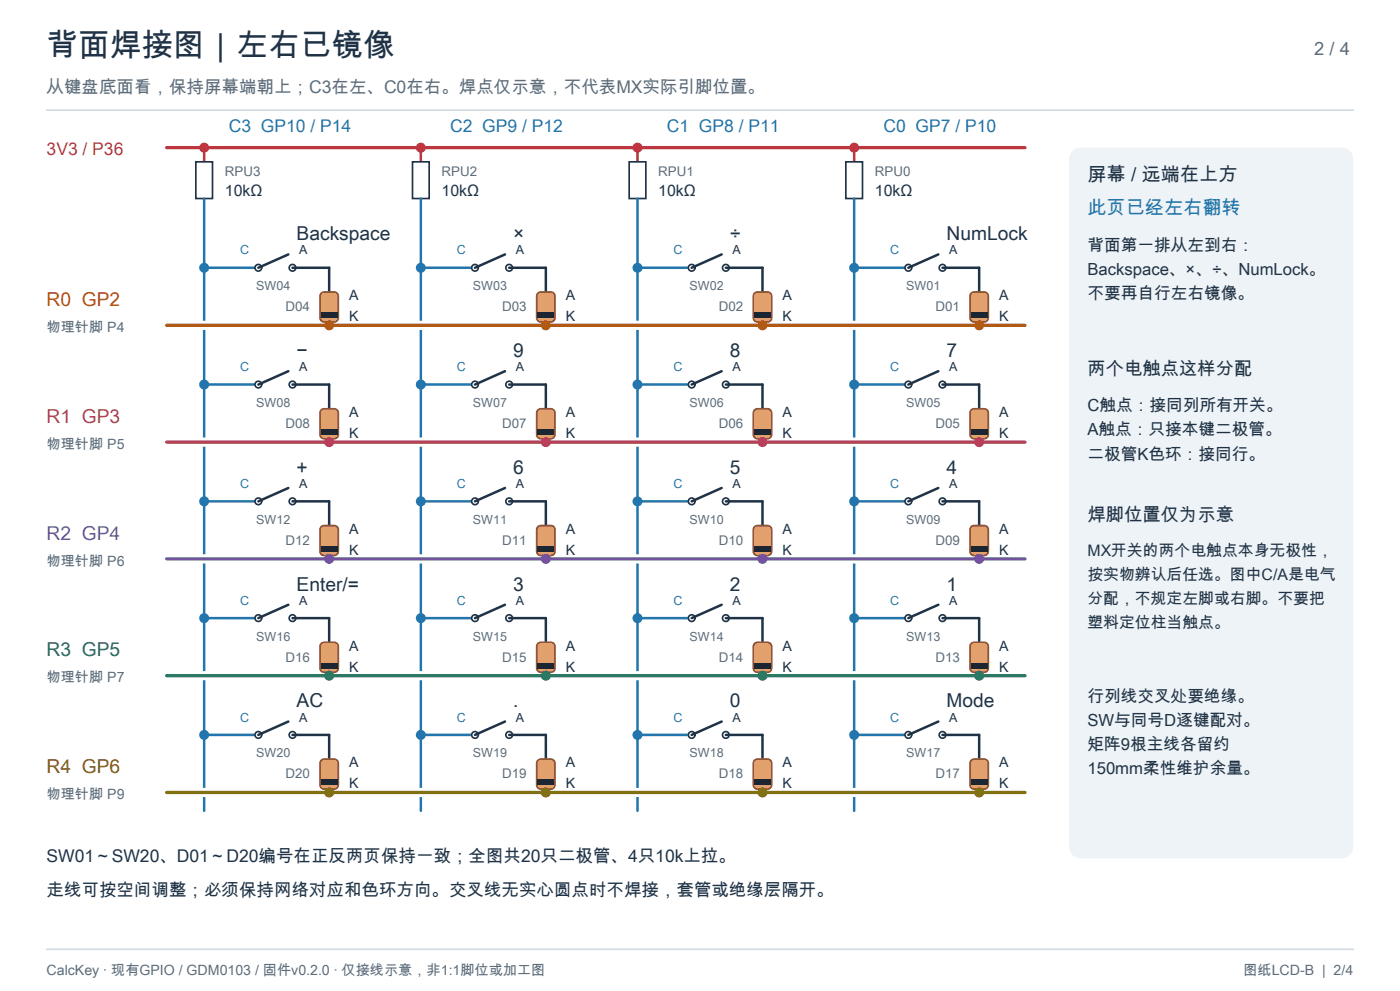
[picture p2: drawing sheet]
<svg xmlns="http://www.w3.org/2000/svg" width="420mm" height="297mm" viewBox="0 0 420 297" stroke-linecap="round" stroke-linejoin="round" font-family="sans-serif">
<path d="M14 33h392" fill="none" stroke="#cfdae3" stroke-width=".5"/>
<path d="M50 44.3h257.5" fill="none" stroke="#bf3642" stroke-width="1"/>
<circle cx="61.2" cy="44.2" r="1.25" fill="#bf3642" stroke="#bf3642" stroke-width=".5"/>
<path d="M61.2 44.3v4.2" fill="none" stroke="#bf3642" stroke-width=".75"/>
<path d="M58.7 48.5h5v11h-5z" fill-rule="evenodd" fill="#fff" stroke="#203346" stroke-width=".5"/>
<path d="M61.2 59.5v183.5" fill="none" stroke="#2276ad" stroke-width=".75"/>
<circle cx="126.2" cy="44.2" r="1.25" fill="#bf3642" stroke="#bf3642" stroke-width=".5"/>
<path d="M126.2 44.3v4.2" fill="none" stroke="#bf3642" stroke-width=".75"/>
<path d="M123.7 48.5h5v11h-5z" fill-rule="evenodd" fill="#fff" stroke="#203346" stroke-width=".5"/>
<path d="M126.2 59.5v183.5" fill="none" stroke="#2276ad" stroke-width=".75"/>
<circle cx="191.2" cy="44.2" r="1.25" fill="#bf3642" stroke="#bf3642" stroke-width=".5"/>
<path d="M191.2 44.3v4.2" fill="none" stroke="#bf3642" stroke-width=".75"/>
<path d="M188.7 48.5h5v11h-5z" fill-rule="evenodd" fill="#fff" stroke="#203346" stroke-width=".5"/>
<path d="M191.2 59.5v183.5" fill="none" stroke="#2276ad" stroke-width=".75"/>
<circle cx="256.2" cy="44.2" r="1.25" fill="#bf3642" stroke="#bf3642" stroke-width=".5"/>
<path d="M256.2 44.3v4.2" fill="none" stroke="#bf3642" stroke-width=".75"/>
<path d="M253.7 48.5h5v11h-5z" fill-rule="evenodd" fill="#fff" stroke="#203346" stroke-width=".5"/>
<path d="M256.2 59.5v183.5M61.2 80.3h16.3" fill="none" stroke="#2276ad" stroke-width=".75"/>
<path d="M50 97.5h257.5" fill="none" stroke="#fff" stroke-width="2.7"/>
<path d="M50 97.5h257.5" fill="none" stroke="#b15a13" stroke-width="1"/>
<circle cx="61.2" cy="80.2" r="1.25" fill="#2276ad" stroke="#2276ad" stroke-width=".5"/>
<g fill="#fff" stroke="#203346" stroke-width=".5">
<circle cx="77.5" cy="80.2" r="1"/>
<circle cx="87.7" cy="80.2" r="1"/>
</g>
<path d="M86.5 76.3l-9 4M87.7 80.3h11v7.2" fill="none" stroke="#203346" stroke-width=".75"/>
<path d="M96.5 87.7l.7-.2h3a1.25 1.25 0 0 1 1.3 1.3v6.5a1.25 1.25 0 0 1-1.3 1.2h-3a1.25 1.25 0 0 1-1.2-1.2v-6.5z" fill-rule="evenodd" fill="#e2a06c" stroke="#8b572e" stroke-width=".5"/>
<path d="M96.2 93.8h5v1.5h-5z" fill-rule="evenodd" fill="#1b2632"/>
<path d="M98.7 96.5v1" fill="none" stroke="#b15a13" stroke-width=".75"/>
<circle cx="98.7" cy="97.5" r="1.25" fill="#b15a13" stroke="#b15a13" stroke-width=".5"/>
<circle cx="126.2" cy="80.2" r="1.25" fill="#2276ad" stroke="#2276ad" stroke-width=".5"/>
<path d="M126.2 80.3h16.3" fill="none" stroke="#2276ad" stroke-width=".75"/>
<g fill="#fff" stroke="#203346" stroke-width=".5">
<circle cx="142.5" cy="80.2" r="1"/>
<circle cx="152.7" cy="80.2" r="1"/>
</g>
<path d="M151.5 76.3l-9 4M152.7 80.3h11v7.2" fill="none" stroke="#203346" stroke-width=".75"/>
<path d="M161.5 87.7l.7-.2h3a1.25 1.25 0 0 1 1.3 1.3v6.5a1.25 1.25 0 0 1-1.3 1.2h-3a1.25 1.25 0 0 1-1.2-1.2v-6.5z" fill-rule="evenodd" fill="#e2a06c" stroke="#8b572e" stroke-width=".5"/>
<path d="M161.2 93.8h5v1.5h-5z" fill-rule="evenodd" fill="#1b2632"/>
<path d="M163.7 96.5v1" fill="none" stroke="#b15a13" stroke-width=".75"/>
<circle cx="163.7" cy="97.5" r="1.25" fill="#b15a13" stroke="#b15a13" stroke-width=".5"/>
<circle cx="191.2" cy="80.2" r="1.25" fill="#2276ad" stroke="#2276ad" stroke-width=".5"/>
<path d="M191.2 80.3h16.3" fill="none" stroke="#2276ad" stroke-width=".75"/>
<g fill="#fff" stroke="#203346" stroke-width=".5">
<circle cx="207.5" cy="80.2" r="1"/>
<circle cx="217.7" cy="80.2" r="1"/>
</g>
<path d="M216.5 76.3l-9 4M217.7 80.3h11v7.2" fill="none" stroke="#203346" stroke-width=".75"/>
<path d="M226.5 87.7l.7-.2h3a1.25 1.25 0 0 1 1.3 1.3v6.5a1.25 1.25 0 0 1-1.3 1.2h-3a1.25 1.25 0 0 1-1.2-1.2v-6.5z" fill-rule="evenodd" fill="#e2a06c" stroke="#8b572e" stroke-width=".5"/>
<path d="M226.2 93.8h5v1.5h-5z" fill-rule="evenodd" fill="#1b2632"/>
<path d="M228.7 96.5v1" fill="none" stroke="#b15a13" stroke-width=".75"/>
<circle cx="228.7" cy="97.5" r="1.25" fill="#b15a13" stroke="#b15a13" stroke-width=".5"/>
<circle cx="256.2" cy="80.2" r="1.25" fill="#2276ad" stroke="#2276ad" stroke-width=".5"/>
<path d="M256.2 80.3h16.3" fill="none" stroke="#2276ad" stroke-width=".75"/>
<g fill="#fff" stroke="#203346" stroke-width=".5">
<circle cx="272.5" cy="80.2" r="1"/>
<circle cx="282.7" cy="80.2" r="1"/>
</g>
<path d="M281.5 76.3l-9 4M282.7 80.3h11v7.2" fill="none" stroke="#203346" stroke-width=".75"/>
<path d="M291.5 87.7l.7-.2h3a1.25 1.25 0 0 1 1.3 1.3v6.5a1.25 1.25 0 0 1-1.3 1.2h-3a1.25 1.25 0 0 1-1.2-1.2v-6.5z" fill-rule="evenodd" fill="#e2a06c" stroke="#8b572e" stroke-width=".5"/>
<path d="M291.2 93.8h5v1.5h-5z" fill-rule="evenodd" fill="#1b2632"/>
<path d="M293.7 96.5v1" fill="none" stroke="#b15a13" stroke-width=".75"/>
<circle cx="293.7" cy="97.5" r="1.25" fill="#b15a13" stroke="#b15a13" stroke-width=".5"/>
<path d="M50 132.5h257.5" fill="none" stroke="#fff" stroke-width="2.7"/>
<path d="M50 132.5h257.5" fill="none" stroke="#b83e5c" stroke-width="1"/>
<circle cx="61.2" cy="115.2" r="1.25" fill="#2276ad" stroke="#2276ad" stroke-width=".5"/>
<path d="M61.2 115.3h16.3" fill="none" stroke="#2276ad" stroke-width=".75"/>
<g fill="#fff" stroke="#203346" stroke-width=".5">
<circle cx="77.5" cy="115.2" r="1"/>
<circle cx="87.7" cy="115.2" r="1"/>
</g>
<path d="M86.5 111.3l-9 4M87.7 115.3h11v7.2" fill="none" stroke="#203346" stroke-width=".75"/>
<path d="M96.5 122.7l.7-.2h3a1.25 1.25 0 0 1 1.3 1.3v6.5a1.25 1.25 0 0 1-1.3 1.2h-3a1.25 1.25 0 0 1-1.2-1.2v-6.5z" fill-rule="evenodd" fill="#e2a06c" stroke="#8b572e" stroke-width=".5"/>
<path d="M96.2 128.8h5v1.5h-5z" fill-rule="evenodd" fill="#1b2632"/>
<path d="M98.7 131.5v1" fill="none" stroke="#b83e5c" stroke-width=".75"/>
<circle cx="98.7" cy="132.5" r="1.25" fill="#b83e5c" stroke="#b83e5c" stroke-width=".5"/>
<circle cx="126.2" cy="115.2" r="1.25" fill="#2276ad" stroke="#2276ad" stroke-width=".5"/>
<path d="M126.2 115.3h16.3" fill="none" stroke="#2276ad" stroke-width=".75"/>
<g fill="#fff" stroke="#203346" stroke-width=".5">
<circle cx="142.5" cy="115.2" r="1"/>
<circle cx="152.7" cy="115.2" r="1"/>
</g>
<path d="M151.5 111.3l-9 4M152.7 115.3h11v7.2" fill="none" stroke="#203346" stroke-width=".75"/>
<path d="M161.5 122.7l.7-.2h3a1.25 1.25 0 0 1 1.3 1.3v6.5a1.25 1.25 0 0 1-1.3 1.2h-3a1.25 1.25 0 0 1-1.2-1.2v-6.5z" fill-rule="evenodd" fill="#e2a06c" stroke="#8b572e" stroke-width=".5"/>
<path d="M161.2 128.8h5v1.5h-5z" fill-rule="evenodd" fill="#1b2632"/>
<path d="M163.7 131.5v1" fill="none" stroke="#b83e5c" stroke-width=".75"/>
<circle cx="163.7" cy="132.5" r="1.25" fill="#b83e5c" stroke="#b83e5c" stroke-width=".5"/>
<circle cx="191.2" cy="115.2" r="1.25" fill="#2276ad" stroke="#2276ad" stroke-width=".5"/>
<path d="M191.2 115.3h16.3" fill="none" stroke="#2276ad" stroke-width=".75"/>
<g fill="#fff" stroke="#203346" stroke-width=".5">
<circle cx="207.5" cy="115.2" r="1"/>
<circle cx="217.7" cy="115.2" r="1"/>
</g>
<path d="M216.5 111.3l-9 4M217.7 115.3h11v7.2" fill="none" stroke="#203346" stroke-width=".75"/>
<path d="M226.5 122.7l.7-.2h3a1.25 1.25 0 0 1 1.3 1.3v6.5a1.25 1.25 0 0 1-1.3 1.2h-3a1.25 1.25 0 0 1-1.2-1.2v-6.5z" fill-rule="evenodd" fill="#e2a06c" stroke="#8b572e" stroke-width=".5"/>
<path d="M226.2 128.8h5v1.5h-5z" fill-rule="evenodd" fill="#1b2632"/>
<path d="M228.7 131.5v1" fill="none" stroke="#b83e5c" stroke-width=".75"/>
<circle cx="228.7" cy="132.5" r="1.25" fill="#b83e5c" stroke="#b83e5c" stroke-width=".5"/>
<circle cx="256.2" cy="115.2" r="1.25" fill="#2276ad" stroke="#2276ad" stroke-width=".5"/>
<path d="M256.2 115.3h16.3" fill="none" stroke="#2276ad" stroke-width=".75"/>
<g fill="#fff" stroke="#203346" stroke-width=".5">
<circle cx="272.5" cy="115.2" r="1"/>
<circle cx="282.7" cy="115.2" r="1"/>
</g>
<path d="M281.5 111.3l-9 4M282.7 115.3h11v7.2" fill="none" stroke="#203346" stroke-width=".75"/>
<path d="M291.5 122.7l.7-.2h3a1.25 1.25 0 0 1 1.3 1.3v6.5a1.25 1.25 0 0 1-1.3 1.2h-3a1.25 1.25 0 0 1-1.2-1.2v-6.5z" fill-rule="evenodd" fill="#e2a06c" stroke="#8b572e" stroke-width=".5"/>
<path d="M291.2 128.8h5v1.5h-5z" fill-rule="evenodd" fill="#1b2632"/>
<path d="M293.7 131.5v1" fill="none" stroke="#b83e5c" stroke-width=".75"/>
<circle cx="293.7" cy="132.5" r="1.25" fill="#b83e5c" stroke="#b83e5c" stroke-width=".5"/>
<path d="M50 167.5h257.5" fill="none" stroke="#fff" stroke-width="2.7"/>
<path d="M50 167.5h257.5" fill="none" stroke="#7552a1" stroke-width="1"/>
<circle cx="61.2" cy="150.2" r="1.25" fill="#2276ad" stroke="#2276ad" stroke-width=".5"/>
<path d="M61.2 150.3h16.3" fill="none" stroke="#2276ad" stroke-width=".75"/>
<g fill="#fff" stroke="#203346" stroke-width=".5">
<circle cx="77.5" cy="150.2" r="1"/>
<circle cx="87.7" cy="150.2" r="1"/>
</g>
<path d="M86.5 146.3l-9 4M87.7 150.3h11v7.2" fill="none" stroke="#203346" stroke-width=".75"/>
<path d="M96.5 157.7l.7-.2h3a1.25 1.25 0 0 1 1.3 1.3v6.5a1.25 1.25 0 0 1-1.3 1.2h-3a1.25 1.25 0 0 1-1.2-1.2v-6.5z" fill-rule="evenodd" fill="#e2a06c" stroke="#8b572e" stroke-width=".5"/>
<path d="M96.2 163.8h5v1.5h-5z" fill-rule="evenodd" fill="#1b2632"/>
<path d="M98.7 166.5v1" fill="none" stroke="#7552a1" stroke-width=".75"/>
<circle cx="98.7" cy="167.5" r="1.25" fill="#7552a1" stroke="#7552a1" stroke-width=".5"/>
<circle cx="126.2" cy="150.2" r="1.25" fill="#2276ad" stroke="#2276ad" stroke-width=".5"/>
<path d="M126.2 150.3h16.3" fill="none" stroke="#2276ad" stroke-width=".75"/>
<g fill="#fff" stroke="#203346" stroke-width=".5">
<circle cx="142.5" cy="150.2" r="1"/>
<circle cx="152.7" cy="150.2" r="1"/>
</g>
<path d="M151.5 146.3l-9 4M152.7 150.3h11v7.2" fill="none" stroke="#203346" stroke-width=".75"/>
<path d="M161.5 157.7l.7-.2h3a1.25 1.25 0 0 1 1.3 1.3v6.5a1.25 1.25 0 0 1-1.3 1.2h-3a1.25 1.25 0 0 1-1.2-1.2v-6.5z" fill-rule="evenodd" fill="#e2a06c" stroke="#8b572e" stroke-width=".5"/>
<path d="M161.2 163.8h5v1.5h-5z" fill-rule="evenodd" fill="#1b2632"/>
<path d="M163.7 166.5v1" fill="none" stroke="#7552a1" stroke-width=".75"/>
<circle cx="163.7" cy="167.5" r="1.25" fill="#7552a1" stroke="#7552a1" stroke-width=".5"/>
<circle cx="191.2" cy="150.2" r="1.25" fill="#2276ad" stroke="#2276ad" stroke-width=".5"/>
<path d="M191.2 150.3h16.3" fill="none" stroke="#2276ad" stroke-width=".75"/>
<g fill="#fff" stroke="#203346" stroke-width=".5">
<circle cx="207.5" cy="150.2" r="1"/>
<circle cx="217.7" cy="150.2" r="1"/>
</g>
<path d="M216.5 146.3l-9 4M217.7 150.3h11v7.2" fill="none" stroke="#203346" stroke-width=".75"/>
<path d="M226.2 158l1-.5h3a1.25 1.25 0 0 1 1.3 1.3v6.5a1.25 1.25 0 0 1-1.3 1.2h-3a1.25 1.25 0 0 1-1.2-1.2v-6.5z" fill-rule="evenodd" fill="#e2a06c" stroke="#8b572e" stroke-width=".5"/>
<path d="M226.2 163.8h5v1.5h-5z" fill-rule="evenodd" fill="#1b2632"/>
<path d="M228.7 166.5v1" fill="none" stroke="#7552a1" stroke-width=".75"/>
<circle cx="228.7" cy="167.5" r="1.25" fill="#7552a1" stroke="#7552a1" stroke-width=".5"/>
<circle cx="256.2" cy="150.2" r="1.25" fill="#2276ad" stroke="#2276ad" stroke-width=".5"/>
<path d="M256.2 150.3h16.3" fill="none" stroke="#2276ad" stroke-width=".75"/>
<g fill="#fff" stroke="#203346" stroke-width=".5">
<circle cx="272.5" cy="150.2" r="1"/>
<circle cx="282.7" cy="150.2" r="1"/>
</g>
<path d="M281.5 146.3l-9 4M282.7 150.3h11v7.2" fill="none" stroke="#203346" stroke-width=".75"/>
<path d="M291.5 157.7l.7-.2h3a1.25 1.25 0 0 1 1.3 1.3v6.5a1.25 1.25 0 0 1-1.3 1.2h-3a1.25 1.25 0 0 1-1.2-1.2v-6.5z" fill-rule="evenodd" fill="#e2a06c" stroke="#8b572e" stroke-width=".5"/>
<path d="M291.2 163.8h5v1.5h-5z" fill-rule="evenodd" fill="#1b2632"/>
<path d="M293.7 166.5v1" fill="none" stroke="#7552a1" stroke-width=".75"/>
<circle cx="293.7" cy="167.5" r="1.25" fill="#7552a1" stroke="#7552a1" stroke-width=".5"/>
<path d="M50 202.5h257.5" fill="none" stroke="#fff" stroke-width="2.7"/>
<path d="M50 202.5h257.5" fill="none" stroke="#2c7954" stroke-width="1"/>
<circle cx="61.2" cy="185.2" r="1.25" fill="#2276ad" stroke="#2276ad" stroke-width=".5"/>
<path d="M61.2 185.3h16.3" fill="none" stroke="#2276ad" stroke-width=".75"/>
<g fill="#fff" stroke="#203346" stroke-width=".5">
<circle cx="77.5" cy="185.2" r="1"/>
<circle cx="87.7" cy="185.2" r="1"/>
</g>
<path d="M86.5 181.3l-9 4M87.7 185.3h11v7.2" fill="none" stroke="#203346" stroke-width=".75"/>
<path d="M96.5 192.7l.7-.2h3a1.25 1.25 0 0 1 1.3 1.3v6.5a1.25 1.25 0 0 1-1.3 1.2h-3a1.25 1.25 0 0 1-1.2-1.2v-6.5z" fill-rule="evenodd" fill="#e2a06c" stroke="#8b572e" stroke-width=".5"/>
<path d="M96.2 198.8h5v1.5h-5z" fill-rule="evenodd" fill="#1b2632"/>
<path d="M98.7 201.5v1" fill="none" stroke="#2c7954" stroke-width=".75"/>
<circle cx="98.7" cy="202.5" r="1.25" fill="#2c7954" stroke="#2c7954" stroke-width=".5"/>
<circle cx="126.2" cy="185.2" r="1.25" fill="#2276ad" stroke="#2276ad" stroke-width=".5"/>
<path d="M126.2 185.3h16.3" fill="none" stroke="#2276ad" stroke-width=".75"/>
<g fill="#fff" stroke="#203346" stroke-width=".5">
<circle cx="142.5" cy="185.2" r="1"/>
<circle cx="152.7" cy="185.2" r="1"/>
</g>
<path d="M151.5 181.3l-9 4M152.7 185.3h11v7.2" fill="none" stroke="#203346" stroke-width=".75"/>
<path d="M161.2 193l1-.5h3a1.25 1.25 0 0 1 1.3 1.3v6.5a1.25 1.25 0 0 1-1.3 1.2h-3a1.25 1.25 0 0 1-1.2-1.2v-6.5z" fill-rule="evenodd" fill="#e2a06c" stroke="#8b572e" stroke-width=".5"/>
<path d="M161.2 198.8h5v1.5h-5z" fill-rule="evenodd" fill="#1b2632"/>
<path d="M163.7 201.5v1" fill="none" stroke="#2c7954" stroke-width=".75"/>
<circle cx="163.7" cy="202.5" r="1.25" fill="#2c7954" stroke="#2c7954" stroke-width=".5"/>
<circle cx="191.2" cy="185.2" r="1.25" fill="#2276ad" stroke="#2276ad" stroke-width=".5"/>
<path d="M191.2 185.3h16.3" fill="none" stroke="#2276ad" stroke-width=".75"/>
<g fill="#fff" stroke="#203346" stroke-width=".5">
<circle cx="207.5" cy="185.2" r="1"/>
<circle cx="217.7" cy="185.2" r="1"/>
</g>
<path d="M216.5 181.3l-9 4M217.7 185.3h11v7.2" fill="none" stroke="#203346" stroke-width=".75"/>
<path d="M226.2 193l1-.5h3a1.25 1.25 0 0 1 1.3 1.3v6.5a1.25 1.25 0 0 1-1.3 1.2h-3a1.25 1.25 0 0 1-1.2-1.2v-6.5z" fill-rule="evenodd" fill="#e2a06c" stroke="#8b572e" stroke-width=".5"/>
<path d="M226.2 198.8h5v1.5h-5z" fill-rule="evenodd" fill="#1b2632"/>
<path d="M228.7 201.5v1" fill="none" stroke="#2c7954" stroke-width=".75"/>
<circle cx="228.7" cy="202.5" r="1.25" fill="#2c7954" stroke="#2c7954" stroke-width=".5"/>
<circle cx="256.2" cy="185.2" r="1.25" fill="#2276ad" stroke="#2276ad" stroke-width=".5"/>
<path d="M256.2 185.3h16.3" fill="none" stroke="#2276ad" stroke-width=".75"/>
<g fill="#fff" stroke="#203346" stroke-width=".5">
<circle cx="272.5" cy="185.2" r="1"/>
<circle cx="282.7" cy="185.2" r="1"/>
</g>
<path d="M281.5 181.3l-9 4M282.7 185.3h11v7.2" fill="none" stroke="#203346" stroke-width=".75"/>
<path d="M291.5 192.7l.7-.2h3a1.25 1.25 0 0 1 1.3 1.3v6.5a1.25 1.25 0 0 1-1.3 1.2h-3a1.25 1.25 0 0 1-1.2-1.2v-6.5z" fill-rule="evenodd" fill="#e2a06c" stroke="#8b572e" stroke-width=".5"/>
<path d="M291.2 198.8h5v1.5h-5z" fill-rule="evenodd" fill="#1b2632"/>
<path d="M293.7 201.5v1" fill="none" stroke="#2c7954" stroke-width=".75"/>
<circle cx="293.7" cy="202.5" r="1.25" fill="#2c7954" stroke="#2c7954" stroke-width=".5"/>
<path d="M50 237.5h257.5" fill="none" stroke="#fff" stroke-width="2.7"/>
<path d="M50 237.5h257.5" fill="none" stroke="#817112" stroke-width="1"/>
<circle cx="61.2" cy="220.2" r="1.25" fill="#2276ad" stroke="#2276ad" stroke-width=".5"/>
<path d="M61.2 220.3h16.3" fill="none" stroke="#2276ad" stroke-width=".75"/>
<g fill="#fff" stroke="#203346" stroke-width=".5">
<circle cx="77.5" cy="220.2" r="1"/>
<circle cx="87.7" cy="220.2" r="1"/>
</g>
<path d="M86.5 216.3l-9 4M87.7 220.3h11v7.2" fill="none" stroke="#203346" stroke-width=".75"/>
<path d="M96.5 227.7l.7-.2h3a1.25 1.25 0 0 1 1.3 1.3v6.5a1.25 1.25 0 0 1-1.3 1.2h-3a1.25 1.25 0 0 1-1.2-1.2v-6.5z" fill-rule="evenodd" fill="#e2a06c" stroke="#8b572e" stroke-width=".5"/>
<path d="M96.2 233.8h5v1.5h-5z" fill-rule="evenodd" fill="#1b2632"/>
<path d="M98.7 236.5v1" fill="none" stroke="#817112" stroke-width=".75"/>
<circle cx="98.7" cy="237.5" r="1.25" fill="#817112" stroke="#817112" stroke-width=".5"/>
<circle cx="126.2" cy="220.2" r="1.25" fill="#2276ad" stroke="#2276ad" stroke-width=".5"/>
<path d="M126.2 220.3h16.3" fill="none" stroke="#2276ad" stroke-width=".75"/>
<g fill="#fff" stroke="#203346" stroke-width=".5">
<circle cx="142.5" cy="220.2" r="1"/>
<circle cx="152.7" cy="220.2" r="1"/>
</g>
<path d="M151.5 216.3l-9 4M152.7 220.3h11v7.2" fill="none" stroke="#203346" stroke-width=".75"/>
<path d="M161.2 228l1-.5h3a1.25 1.25 0 0 1 1.3 1.3v6.5a1.25 1.25 0 0 1-1.3 1.2h-3a1.25 1.25 0 0 1-1.2-1.2v-6.5z" fill-rule="evenodd" fill="#e2a06c" stroke="#8b572e" stroke-width=".5"/>
<path d="M161.2 233.8h5v1.5h-5z" fill-rule="evenodd" fill="#1b2632"/>
<path d="M163.7 236.5v1" fill="none" stroke="#817112" stroke-width=".75"/>
<circle cx="163.7" cy="237.5" r="1.25" fill="#817112" stroke="#817112" stroke-width=".5"/>
<circle cx="191.2" cy="220.2" r="1.25" fill="#2276ad" stroke="#2276ad" stroke-width=".5"/>
<path d="M191.2 220.3h16.3" fill="none" stroke="#2276ad" stroke-width=".75"/>
<g fill="#fff" stroke="#203346" stroke-width=".5">
<circle cx="207.5" cy="220.2" r="1"/>
<circle cx="217.7" cy="220.2" r="1"/>
</g>
<path d="M216.5 216.3l-9 4M217.7 220.3h11v7.2" fill="none" stroke="#203346" stroke-width=".75"/>
<path d="M226.2 228l1-.5h3a1.25 1.25 0 0 1 1.3 1.3v6.5a1.25 1.25 0 0 1-1.3 1.2h-3a1.25 1.25 0 0 1-1.2-1.2v-6.5z" fill-rule="evenodd" fill="#e2a06c" stroke="#8b572e" stroke-width=".5"/>
<path d="M226.2 233.8h5v1.5h-5z" fill-rule="evenodd" fill="#1b2632"/>
<path d="M228.7 236.5v1" fill="none" stroke="#817112" stroke-width=".75"/>
<circle cx="228.7" cy="237.5" r="1.25" fill="#817112" stroke="#817112" stroke-width=".5"/>
<circle cx="256.2" cy="220.2" r="1.25" fill="#2276ad" stroke="#2276ad" stroke-width=".5"/>
<path d="M256.2 220.3h16.3" fill="none" stroke="#2276ad" stroke-width=".75"/>
<g fill="#fff" stroke="#203346" stroke-width=".5">
<circle cx="272.5" cy="220.2" r="1"/>
<circle cx="282.7" cy="220.2" r="1"/>
</g>
<path d="M281.5 216.3l-9 4M282.7 220.3h11v7.2" fill="none" stroke="#203346" stroke-width=".75"/>
<path d="M291.5 227.7l.7-.2h3a1.25 1.25 0 0 1 1.3 1.3v6.5a1.25 1.25 0 0 1-1.3 1.2h-3a1.25 1.25 0 0 1-1.2-1.2v-6.5z" fill-rule="evenodd" fill="#e2a06c" stroke="#8b572e" stroke-width=".5"/>
<path d="M291.2 233.8h5v1.5h-5z" fill-rule="evenodd" fill="#1b2632"/>
<path d="M293.7 236.5v1" fill="none" stroke="#817112" stroke-width=".75"/>
<circle cx="293.7" cy="237.5" r="1.25" fill="#817112" stroke="#817112" stroke-width=".5"/>
<path d="M321.8 45.3a3.5 3.5 0 0 1 2.4-1h78.3a3.5 3.5 0 0 1 3.5 3.5v206a3.5 3.5 0 0 1-3.5 3.5h-78.3a3.5 3.5 0 0 1-3.5-3.5v-206a3.5 3.5 0 0 1 1.1-2.5z" fill-rule="evenodd" fill="#edf3f7"/>
<path d="M14 284.5h392" fill="none" stroke="#cfdae3" stroke-width=".5"/>
<text font-size="9.5" fill="#203346" x="14" y="16.8">背面焊接图｜左右已镜像</text>
<g font-size="5.7" fill="#203346">
<text x="326.2" y="54.3">屏幕 / 远端在上方</text>
<text x="89" y="72">Backspace</text>
<text x="154" y="72">×</text>
<text x="219" y="72">÷</text>
<text x="284" y="72">NumLock</text>
<text x="89" y="107">−</text>
<text x="154" y="107">9</text>
<text x="219" y="107">8</text>
<text x="284" y="107">7</text>
<text x="89" y="142">+</text>
<text x="154" y="142">6</text>
<text x="219" y="142">5</text>
<text x="284" y="142">4</text>
<text x="89" y="177">Enter/=</text>
<text x="154" y="177">3</text>
<text x="219" y="177">2</text>
<text x="284" y="177">1</text>
<text x="89" y="212">AC</text>
<text x="154" y="212">.</text>
<text x="219" y="212">0</text>
<text x="284" y="212">Mode</text>
</g>
<text font-size="5.7" fill="#2276ad" x="326.2" y="64.3">此页已经左右翻转</text>
<text font-size="5.7" fill="#b15a13" x="14" y="91.8">R0 GP2</text>
<text font-size="5.7" fill="#b83e5c" x="14" y="126.8">R1 GP3</text>
<text font-size="5.7" fill="#7552a1" x="14" y="161.8">R2 GP4</text>
<text font-size="5.7" fill="#2c7954" x="14" y="196.8">R3 GP5</text>
<text font-size="5.7" fill="#817112" x="14" y="231.8">R4 GP6</text>
<text font-size="5.5" fill="#5e6d7a" x="394.3" y="16.5">2 / 4</text>
<g font-size="5.5" fill="#203346">
<text x="326.2" y="112.3">两个电触点这样分配</text>
<text x="326.2" y="156">焊脚位置仅为示意</text>
</g>
<text font-size="5.2" fill="#5e6d7a" x="14" y="27.8">从键盘底面看，保持屏幕端朝上；C3在左、C0在右。焊点仅示意，不代表MX实际引脚位置。</text>
<g font-size="5.2" fill="#2276ad">
<text x="68.6" y="39.5">C3 GP10 / P14</text>
<text x="135.1" y="39.5">C2 GP9 / P12</text>
<text x="200.1" y="39.5">C1 GP8 / P11</text>
<text x="265.1" y="39.5">C0 GP7 / P10</text>
</g>
<text font-size="5.2" fill="#bf3642" x="14" y="46.5">3V3 / P36</text>
<g font-size="5.2" fill="#203346">
<text x="14" y="258.3">SW01～SW20、D01～D20编号在正反两页保持一致；全图共20只二极管、4只10k上拉。</text>
<text x="14" y="268.5">走线可按空间调整；必须保持网络对应和色环方向。交叉线无实心圆点时不焊接，套管或绝缘层隔开。</text>
</g>
<g font-size="5" fill="#203346">
<text x="326.2" y="75.3">背面第一排从左到右：</text>
<text x="326.2" y="82.5">Backspace、×、÷、NumLock。</text>
<text x="326.2" y="89.8">不要再自行左右镜像。</text>
<text x="326.2" y="123.3">C触点：接同列所有开关。</text>
<text x="326.2" y="130.5">A触点：只接本键二极管。</text>
<text x="326.2" y="137.8">二极管K色环：接同行。</text>
<text x="326.2" y="210.3">行列线交叉处要绝缘。</text>
<text x="326.2" y="217.5">SW与同号D逐键配对。</text>
<text x="326.2" y="224.8">矩阵9根主线各留约</text>
<text x="326.2" y="232">150mm柔性维护余量。</text>
</g>
<g font-size="4.7" fill="#203346">
<text x="67.5" y="58.8">10kΩ</text>
<text x="132.5" y="58.8">10kΩ</text>
<text x="197.5" y="58.8">10kΩ</text>
<text x="262.5" y="58.8">10kΩ</text>
<text x="326.2" y="166.5">MX开关的两个电触点本身无极性，</text>
<text x="326.2" y="173.8">按实物辨认后任选。图中C/A是电气</text>
<text x="326.2" y="181">分配，不规定左脚或右脚。不要把</text>
<text x="326.2" y="188.3">塑料定位柱当触点。</text>
</g>
<g font-size="4.2" fill="#203346">
<text x="104.7" y="90">A</text>
<text x="169.7" y="90">A</text>
<text x="234.7" y="90">A</text>
<text x="299.7" y="90">A</text>
<text x="104.7" y="96.3">K</text>
<text x="169.7" y="96.3">K</text>
<text x="234.7" y="96.3">K</text>
<text x="299.7" y="96.3">K</text>
<text x="104.7" y="125">A</text>
<text x="169.7" y="125">A</text>
<text x="234.7" y="125">A</text>
<text x="299.7" y="125">A</text>
<text x="104.7" y="131.3">K</text>
<text x="169.7" y="131.3">K</text>
<text x="234.7" y="131.3">K</text>
<text x="299.7" y="131.3">K</text>
<text x="104.7" y="160">A</text>
<text x="169.7" y="160">A</text>
<text x="234.7" y="160">A</text>
<text x="299.7" y="160">A</text>
<text x="104.7" y="166.3">K</text>
<text x="169.7" y="166.3">K</text>
<text x="234.7" y="166.3">K</text>
<text x="299.7" y="166.3">K</text>
<text x="104.7" y="195">A</text>
<text x="169.7" y="195">A</text>
<text x="234.7" y="195">A</text>
<text x="299.7" y="195">A</text>
<text x="104.7" y="201.3">K</text>
<text x="169.7" y="201.3">K</text>
<text x="234.7" y="201.3">K</text>
<text x="299.7" y="201.3">K</text>
<text x="104.7" y="230">A</text>
<text x="169.7" y="230">A</text>
<text x="234.7" y="230">A</text>
<text x="299.7" y="230">A</text>
<text x="104.7" y="236.3">K</text>
<text x="169.7" y="236.3">K</text>
<text x="234.7" y="236.3">K</text>
<text x="299.7" y="236.3">K</text>
</g>
<g font-size="4.2" fill="#5e6d7a">
<text x="14" y="99.5">物理针脚 P4</text>
<text x="14" y="134.5">物理针脚 P5</text>
<text x="14" y="169.5">物理针脚 P6</text>
<text x="14" y="204.5">物理针脚 P7</text>
<text x="14" y="239.5">物理针脚 P9</text>
<text x="14" y="292.3">CalcKey · 现有GPIO / GDM0103 / 固件v0.2.0 · 仅接线示意，非1:1脚位或加工图</text>
<text x="373" y="292.3">图纸LCD-B | 2/4</text>
</g>
<g font-size="4" fill="#5e6d7a">
<text x="67.5" y="52.8">RPU3</text>
<text x="132.5" y="52.8">RPU2</text>
<text x="197.5" y="52.8">RPU1</text>
<text x="262.5" y="52.8">RPU0</text>
<text x="85.7" y="93.3">D04</text>
<text x="150.7" y="93.3">D03</text>
<text x="215.7" y="93.3">D02</text>
<text x="280.7" y="93.3">D01</text>
<text x="85.7" y="128.3">D08</text>
<text x="150.7" y="128.3">D07</text>
<text x="215.7" y="128.3">D06</text>
<text x="280.7" y="128.3">D05</text>
<text x="85.7" y="163.3">D12</text>
<text x="150.7" y="163.3">D11</text>
<text x="215.7" y="163.3">D10</text>
<text x="280.7" y="163.3">D09</text>
<text x="85.7" y="198.3">D16</text>
<text x="150.7" y="198.3">D15</text>
<text x="215.7" y="198.3">D14</text>
<text x="280.7" y="198.3">D13</text>
<text x="85.7" y="233.3">D20</text>
<text x="150.7" y="233.3">D19</text>
<text x="215.7" y="233.3">D18</text>
<text x="280.7" y="233.3">D17</text>
</g>
<g font-size="3.7" fill="#2276ad">
<text x="72" y="76.3">C</text>
<text x="137" y="76.3">C</text>
<text x="202" y="76.3">C</text>
<text x="267" y="76.3">C</text>
<text x="72" y="111.3">C</text>
<text x="137" y="111.3">C</text>
<text x="202" y="111.3">C</text>
<text x="267" y="111.3">C</text>
<text x="72" y="146.3">C</text>
<text x="137" y="146.3">C</text>
<text x="202" y="146.3">C</text>
<text x="267" y="146.3">C</text>
<text x="72" y="181.3">C</text>
<text x="137" y="181.3">C</text>
<text x="202" y="181.3">C</text>
<text x="267" y="181.3">C</text>
<text x="72" y="216.3">C</text>
<text x="137" y="216.3">C</text>
<text x="202" y="216.3">C</text>
<text x="267" y="216.3">C</text>
</g>
<g font-size="3.7" fill="#203346">
<text x="89.7" y="76.3">A</text>
<text x="154.7" y="76.3">A</text>
<text x="219.7" y="76.3">A</text>
<text x="284.7" y="76.3">A</text>
<text x="89.7" y="111.3">A</text>
<text x="154.7" y="111.3">A</text>
<text x="219.7" y="111.3">A</text>
<text x="284.7" y="111.3">A</text>
<text x="89.7" y="146.3">A</text>
<text x="154.7" y="146.3">A</text>
<text x="219.7" y="146.3">A</text>
<text x="284.7" y="146.3">A</text>
<text x="89.7" y="181.3">A</text>
<text x="154.7" y="181.3">A</text>
<text x="219.7" y="181.3">A</text>
<text x="284.7" y="181.3">A</text>
<text x="89.7" y="216.3">A</text>
<text x="154.7" y="216.3">A</text>
<text x="219.7" y="216.3">A</text>
<text x="284.7" y="216.3">A</text>
</g>
<g font-size="3.7" fill="#5e6d7a">
<text x="76.9" y="87">SW04</text>
<text x="141.9" y="87">SW03</text>
<text x="206.9" y="87">SW02</text>
<text x="271.9" y="87">SW01</text>
<text x="76.9" y="122">SW08</text>
<text x="141.9" y="122">SW07</text>
<text x="206.9" y="122">SW06</text>
<text x="271.9" y="122">SW05</text>
<text x="76.9" y="157">SW12</text>
<text x="141.9" y="157">SW11</text>
<text x="206.9" y="157">SW10</text>
<text x="271.9" y="157">SW09</text>
<text x="76.9" y="192">SW16</text>
<text x="141.9" y="192">SW15</text>
<text x="206.9" y="192">SW14</text>
<text x="271.9" y="192">SW13</text>
<text x="76.9" y="227">SW20</text>
<text x="141.9" y="227">SW19</text>
<text x="206.9" y="227">SW18</text>
<text x="271.9" y="227">SW17</text>
</g>
</svg>
